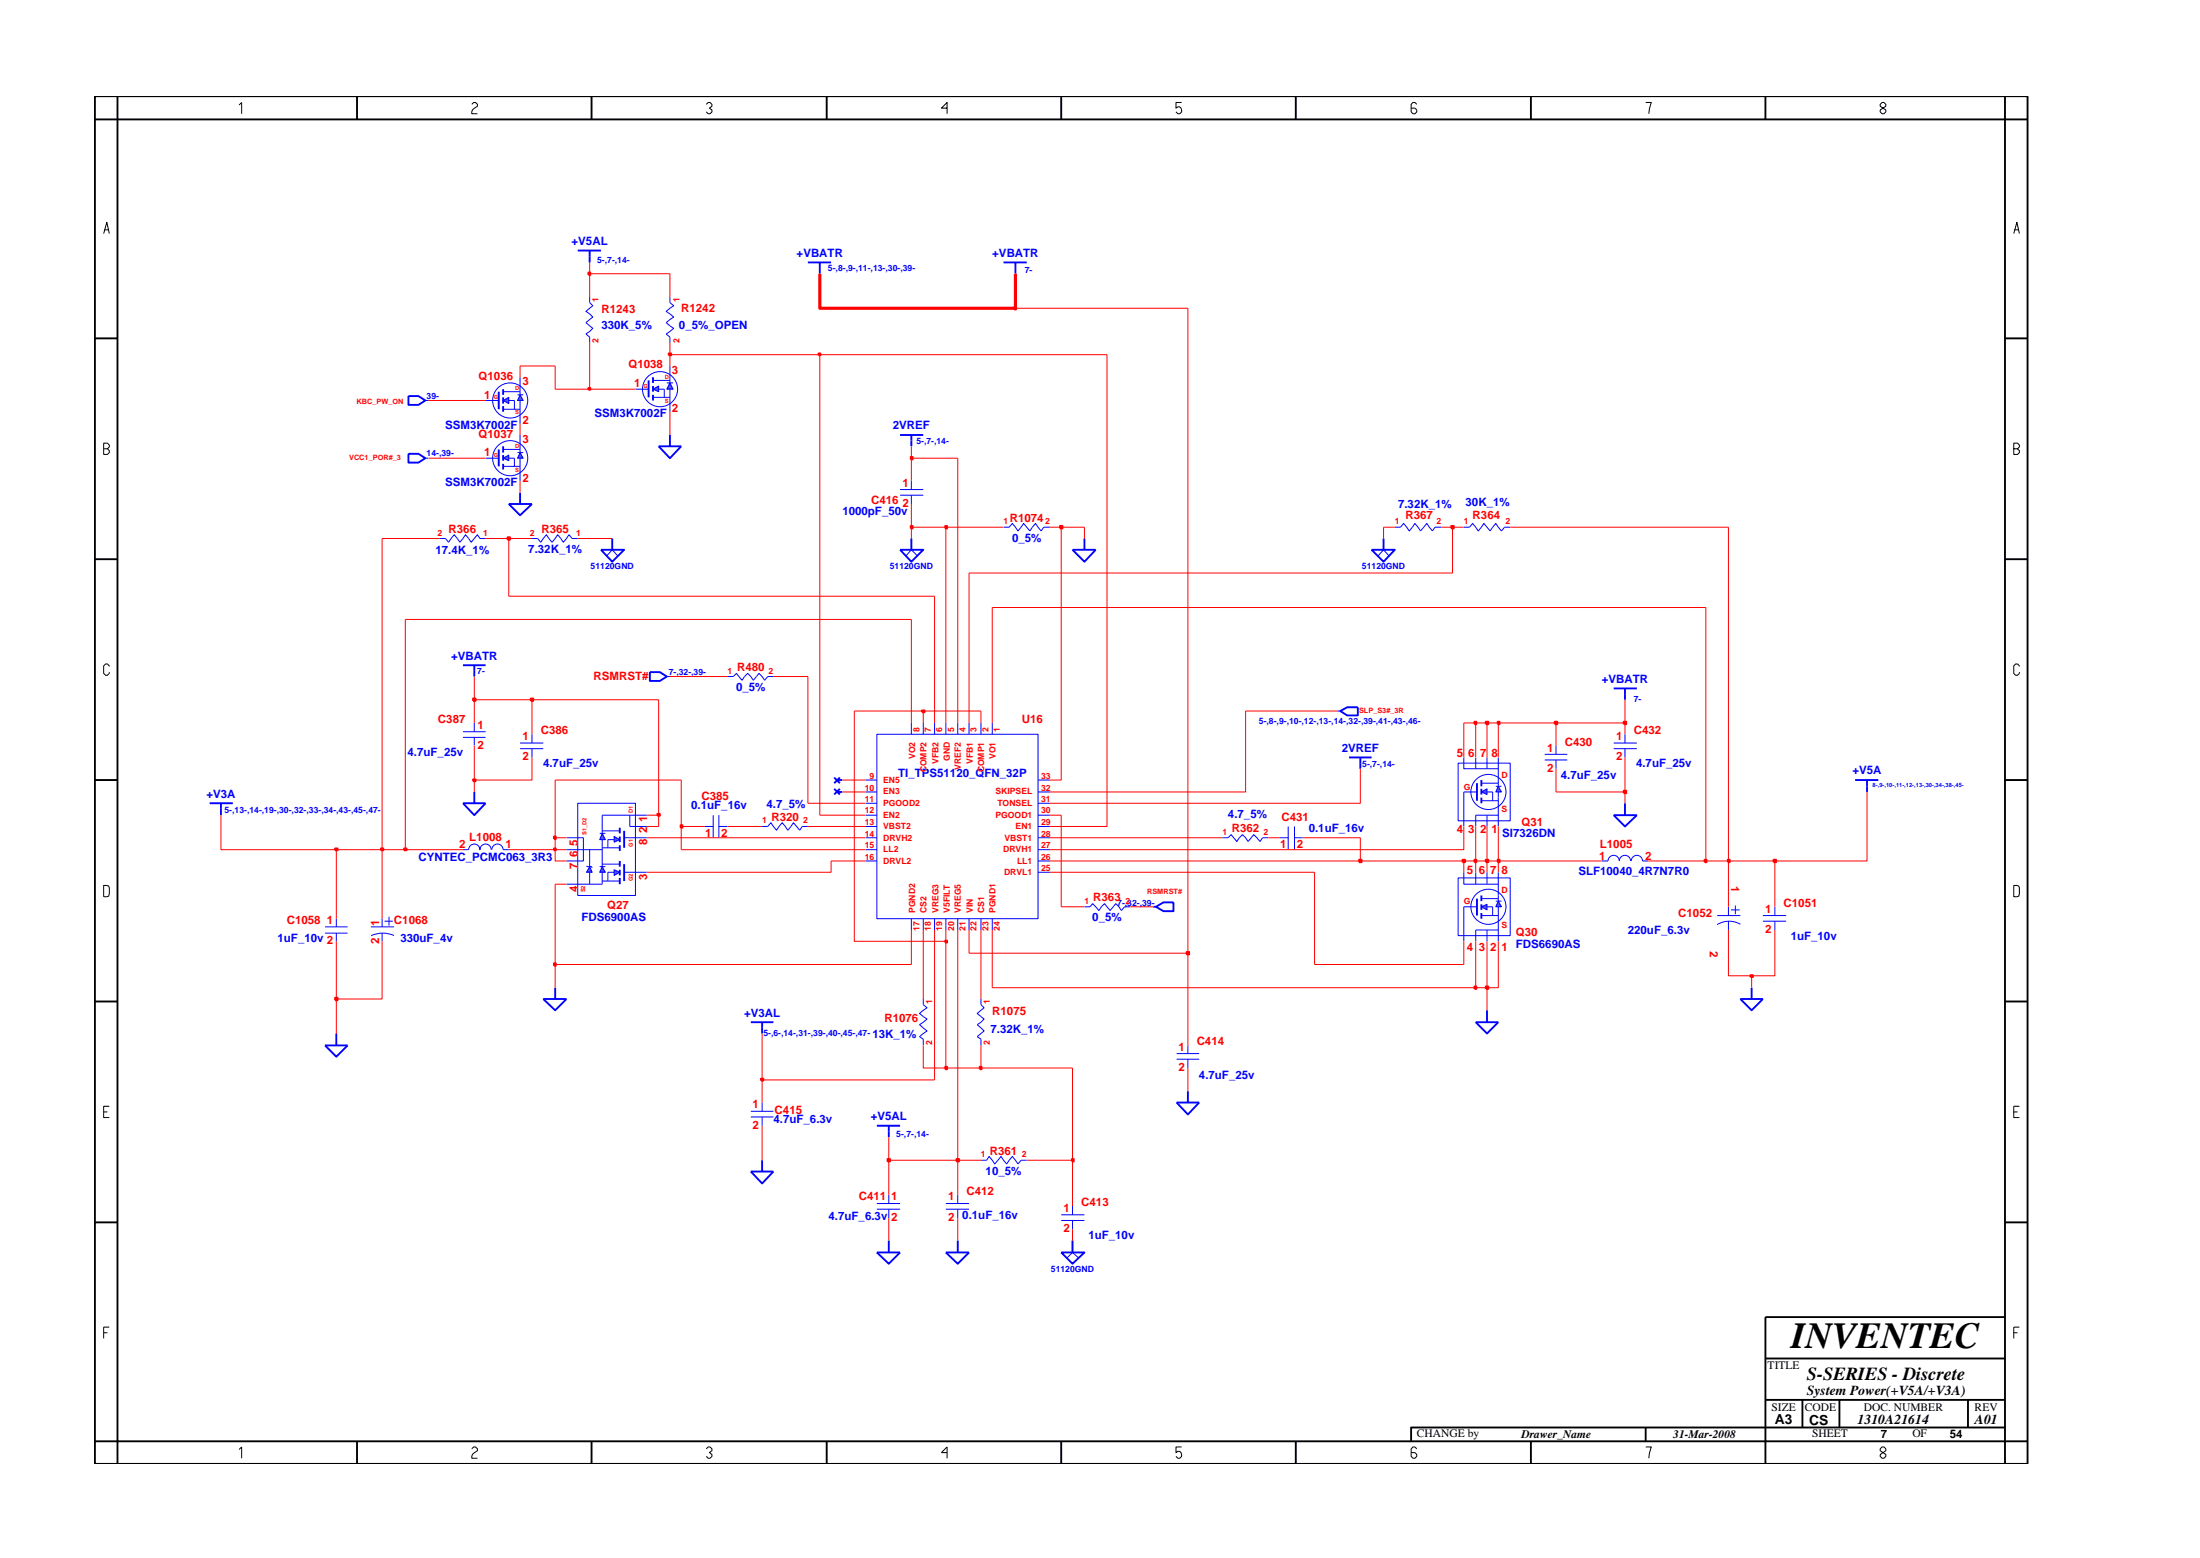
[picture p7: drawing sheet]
<svg xmlns="http://www.w3.org/2000/svg" width="297mm" height="210mm" viewBox="0 0 297 210" stroke-linecap="round" stroke-linejoin="round" font-family="sans-serif">
<path d="M109.1 35.4h3.1M110.7 35.4v1.5M135.5 35.4h3.1M137.1 35.4v1.5M28.3 108.4h3.1M29.8 108.4v1.6M199.4 105.7v2.4" fill="none" stroke="#00f" stroke-width=".25"/>
<g fill="none" stroke="#00f" stroke-width=".14">
<path d="M118.4 99.1h21.8v24.9h-21.8zM123 97.6v1.5M124.7 97.6v1.5M126.2 97.6v1.5M127.7 97.6v1.5M129.3 97.6v1.5M130.8 97.6v1.5M132.4 97.6v1.5M134 97.6v1.5M116.9 106.9h1.5M116.9 110h1.5M116.9 116.2h1.5"/>
<path d="M116.9 113.1h1.5M116.9 105.3h1.5M116.9 108.4h1.5M116.9 114.7h1.5M116.9 111.5h1.5M140.2 105.3h1.6M140.2 110h1.6M140.2 116.2h1.6M140.2 111.5h1.6M140.2 106.9h1.6M140.2 108.4h1.6M140.2 114.7h1.6"/>
<path d="M140.2 113.1h1.6M140.2 117.7h1.6M197.6 106.9h1.8M208.6 101.8h3M208.6 102.6h3M210.1 100.6v1.2M210.1 102.6v1.1M123 124v1.5M124.7 124v1.5M126.2 124v1.5M127.7 124v1.5M129.3 124v1.5"/>
<path d="M130.8 124v1.5M132.4 124v1.5M134 124v1.5M158.9 142.2h3M158.9 142.9h3M160.4 141.1v1.1M160.4 142.9v1.2"/>
</g>
<path d="M202.3 106.1l.4 .8h-.7z" fill="#3c3cc8"/>
<path d="M202 106.1h.7M202.3 106.1l.4 .8h-.7z" fill="none" stroke="#00f" stroke-width=".14"/>
<path d="M200 106.9l.8-.4v.7z" fill="#3c3cc8"/>
<g fill="none" stroke="#00f" stroke-width=".14">
<path d="M98.2 91.3h.8l.4-.4 .8 .9 .8-.9 .7 .9 .8-.9 .7 .9 .5-.5h.7M165 113.1h.8l.4-.5 .8 1 .8-1 .7 1 .8-1 .8 1 .4-.5h.7M172.8 113.1h1.1M173.9 111.5v3.2M174.8 113.1h1.1M174.8 111.5v3.2M196.9 103h7v7.8h-7zM197.6 106.9v4.6M197.6 102.2v1.5h4.7M199.2 102.2v1.5M200 106.9l.8-.4v.7zM200 108.1h2.3"/>
<path d="M200 105.7h2.3M200.8 106.9h.7v1.2M200.8 102.2v1.5M200.8 110v1.5M202.3 106.9v4.6M202.3 110h-3.1v1.5M202.3 102.2v3.9M43.9 125.1h3M43.9 125.9h3M45.4 124v1.1M45.4 125.9v1.1M124.7 134.8v.8l.5 .4-1.1 .8 1.1 .7-1.1 .8 1.1 .8-1.1 .8 .6 .3v.9"/>
<path d="M197.6 122.4h1.8M231.8 123.6h3.2M233.4 122.4v1.2M233.4 124.3v1.2M233.7 122.8h1.2M234.3 122.2v1.2M235 124.7a3 3 0 0 0-3.2 .1M238 124.3h3.2M238 123.6h3.2M239.6 122.4v1.2M239.6 124.3v1.2M143.3 163.9h3.1"/>
<path d="M143.3 164.7h3.1M144.8 162.8v1.1M144.8 164.7v1.2"/>
<circle cx="201" cy="106.9" r="2.37"/>
</g>
<path d="M200 105.3v.8M200 106.5v.7M200 107.6v.8M101.4 138h3M102.9 138v1.5M199.4 121.3v2.3M158.9 148.8h3l-1.5 1.6zM160.4 147.3v1.5M118.4 169h3.1l-1.5 1.5zM120 167.4v1.6" fill="none" stroke="#00f" stroke-width=".25"/>
<path d="M202.3 121.6l.4 .8h-.7z" fill="#3c3cc8"/>
<path d="M202 121.6h.7M202.3 121.6l.4 .8h-.7z" fill="none" stroke="#00f" stroke-width=".14"/>
<path d="M200 122.4l.8-.4v.8z" fill="#3c3cc8"/>
<g fill="none" stroke="#00f" stroke-width=".14">
<path d="M188.3 71.1h.8l.4-.5 .8 1.1 .7-1.1 .8 1.1 .8-1.1 .8 1.1 .3-.6h.9M62.5 98.7h3.1M62.5 99.5h3.1M64 97.6v1.1M64 99.5v1.1M196.9 118.5h7v7.8h-7zM197.6 117.7v1.6h4.7M199.2 117.7v1.6M200.8 117.7v1.6M202.3 117.7v3.9M216.3 116.2h.8a.76 .76 0 0 1 .8-.8 .76 .76 0 0 1 .7 .8 .76 .76 0 0 1 .8-.8 .76 .76 0 0 1 .8 .8M220.2 116.2a.76 .76 0 0 1 .8-.8 .76 .76 0 0 1 .8 .8h.7"/>
<path d="M132.4 134.8v.8l.5 .4-1 .8 1 .7-1 .8 1 .8-1 .8 .5 .3v.9M197.6 122.4v4.6M200 122.4l.8-.4v.8zM200 123.6h2.3M200 121.3h2.3M200.8 122.4h.7v1.2M200.8 125.5v1.5M202.3 122.4v4.6M202.3 125.5h-3.1v1.5"/>
<circle cx="201" cy="122.4" r="2.37"/>
</g>
<path d="M84.3 116.6v2.3M250.5 105.3h3.1M252.1 105.3v1.6M200 120.8v.8M200 122v.8M200 123.2v.8" fill="none" stroke="#00f" stroke-width=".25"/>
<path d="M81.3 117l.4 .7h-.7z" fill="#3c3cc8"/>
<path d="M81 117h.7M81.3 117l.4 .7h-.7z" fill="none" stroke="#00f" stroke-width=".14"/>
<path d="M82.9 117.4l.8 .3-.8 .4z" fill="#3c3cc8"/>
<g fill="none" stroke="#00f" stroke-width=".14">
<path d="M76.5 114.7h4.8M76.5 113.1h2.3v3.1h-2.3M79.6 114.7v2.3M79.6 117.7v1.6M81.3 114.4v2.6M81.3 117.7v1.6h-4.8M81.3 110h6M81.3 118.9h2.4M81.3 116.6h2.4M82.9 117.4l.8 .3-.8 .4zM82.9 117.7h-.8v1.2M84.3 117.7h3"/>
<path d="M84.3 113.1h3M85 110v1.5h2.3"/>
</g>
<path d="M83.7 116.2v.8M83.7 117.4v.7M83.7 118.5v.8M84.3 112.1v2.3" fill="none" stroke="#00f" stroke-width=".25"/>
<path d="M81.3 112.5l.4 .8h-.7z" fill="#3c3cc8"/>
<path d="M81 112.5h.7M81.3 112.5l.4 .8h-.7z" fill="none" stroke="#00f" stroke-width=".14"/>
<path d="M82.9 112.9l.8 .4-.8 .4z" fill="#3c3cc8"/>
<path d="M81.3 113.3v1.1h2.4M82.9 112.9l.8 .4-.8 .4zM82.9 113.3h-.8v1.1M83.7 112.1h-2.4v.4" fill="none" stroke="#00f" stroke-width=".14"/>
<path d="M83.7 111.7v.8M83.7 112.9v.8M83.7 114.1v.7" fill="none" stroke="#00f" stroke-width=".25"/>
<path d="M79.6 117l.4 .7h-.8z" fill="#3c3cc8"/>
<g fill="none" stroke="#00f" stroke-width=".14">
<path d="M57.4 54h.5M85.8 52.5h1.8M81.9 75l.8-.8 .7 .8M121.5 66.1h3.2M121.5 66.8h3.2M122.3 75l.7-.8 .9 .8M123 64.9v1.2M123 66.8v1.2M135.5 71.1h.8l.4-.5 .7 1.1 .8-1.1 .9 1.1 .7-1.1 .8 1.1 .3-.6h.9M197.6 71.1h.8l.4-.5 .8 1.1 .7-1.1 .9 1.1 .8-1.1 .7 1.1 .4-.6h.8M62.5 114.7h.8a.76 .76 0 0 1 .7-.8 .76 .76 0 0 1 .8 .8 .76 .76 0 0 1 .8-.8 .76 .76 0 0 1 .7 .8M66.4 114.7a.76 .76 0 0 1 .8-.8 .76 .76 0 0 1 .7 .8h.8"/>
<path d="M78 108.4h7.8v12.4h-7.8zM79.2 116.9l.1 .1h.6l.1 .1M79.6 117l.4 .7h-.8zM81.3 110v2.1M101.4 150h3M101.4 150.7h3M102.9 148.8v1.2M102.9 150.7v1.2M127.7 163.2h3.1M127.7 162.4h3.1M129.3 161.2v1.2M129.3 163.2v1.2"/>
<path d="M144 169.8l.8-.8 .9 .8"/>
</g>
<g fill="none" stroke="#00f" stroke-width=".25">
<path d="M55.1 53.5h1.4l.9 .5-.9 .6h-1.4zM87.6 51.3v2.3M121.5 58.7h3.2M123 58.7v1.5M81.1 74.2h3.2l-1.6 1.6zM82.7 72.7v1.5M121.5 74.2h3.2l-1.7 1.6zM123 72.7v1.5M73.3 134.8h3.2l-1.5 1.5zM75 133.3v1.5M155.7 122.4h.4M156.1 122.4l1-.6h1.3v1.2h-1.3z"/>
<path d="M101.4 158.1h3l-1.5 1.6zM102.9 156.6v1.5M118.4 151.9h3.1M120 151.9v1.5M143.3 169h3.1l-1.6 1.5zM144.8 167.4v1.6"/>
</g>
<path d="M90.5 51.7l.4 .8h-.9z" fill="#3c3cc8"/>
<path d="M90 51.7h.9M90.5 51.7l.4 .8h-.9z" fill="none" stroke="#00f" stroke-width=".14"/>
<path d="M88.2 52.5l.7-.4v.8z" fill="#3c3cc8"/>
<g fill="none" stroke="#00f" stroke-width=".14">
<path d="M88.2 51.3h2.3M88.2 52.5l.7-.4v.8zM88.2 53.6h2.3M88.9 52.5h.8v1.1M90.5 40.1v.7l.5 .5-1.1 .7 1.1 .8-1.1 .7 1.1 .8-1.1 .8 .6 .4v.8M90.5 49.4v2.3M90.5 52.5v3.1M57.4 61.8h.5M59.4 72.7h.7l.5 .5 .7-1 .8 1 .8-1 .7 1 .9-1 .3 .5h.8M65.6 61.8h1.7M71.8 72.7h.8l.4 .5 .8-1 .7 1 .8-1 .8 1 .7-1 .4 .5h.8M186 75l.8-.8 .8 .8"/>
<path d="M71.8 99.1v1.2M90 91.3h.5M180.5 96h.5M219.4 99.1v1.2M70.2 101h3.1M70.2 100.3h3.1M71.8 101v1.2M95.1 111.5h1.2M96.3 110v3.1M97.1 111.5h1.1M97.1 110v3.1M102.9 111.5h.8l.4-.5 .7 1 .8-1 .8 1 .7-1 .9 1 .3-.5h.8"/>
<path d="M217.9 100.3h3.1M217.9 101h3.1M219.4 101v1.2M132.4 156.6h.8l.3-.5 .8 1 .9-1 .7 1 .8-1 .7 1 .5-.5h.7"/>
<circle cx="89.1" cy="52.5" r="2.37"/>
</g>
<g fill="none" stroke="#00f" stroke-width=".25">
<path d="M88.2 50.9v.8M88.2 52.1v.8M88.2 53.3v.7M90.5 58.7v1.5M55.1 61.2h1.4l.9 .6-.9 .6h-1.4zM67.3 60.6v2.3M88.9 60.2h3.1l-1.5 1.6zM185.2 74.2h3.1l-1.5 1.6zM186.8 72.7v1.5M62.5 89.8h3.1M64 89.8v1.5M87.7 90.7h1.4l.9 .6-.9 .6h-1.4z"/>
<path d="M181 96l.9-.6h1.4v1.1h-1.4zM62.5 108.4h3.1l-1.6 1.6zM64 106.9v1.5M112.6 104.9l.8 .8M113 105.3h.7M113.4 104.9l-.8 .8M182.1 102.2h3.1M183.7 102.2v1.5M217.9 110h3.1l-1.6 1.5zM219.4 108.4v1.6M45.4 139.5v1.6M199.2 138h3.1l-1.5 1.5z"/>
<path d="M200.8 136.3v1.7M235 134.8h3l-1.5 1.5zM236.5 133.3v1.5M43.9 141.1h3l-1.5 1.5zM127.7 169h3.1l-1.5 1.5zM129.3 167.4v1.6"/>
</g>
<path d="M70.2 61.1l.4 .7h-.7z" fill="#3c3cc8"/>
<path d="M69.9 61.1h.7M70.2 61.1l.4 .7h-.7z" fill="none" stroke="#00f" stroke-width=".14"/>
<path d="M67.9 61.8l.8-.4v.8z" fill="#3c3cc8"/>
<g fill="none" stroke="#00f" stroke-width=".14">
<path d="M65.6 54h1.7M70.2 58.7v2.4M67.9 60.6h2.3M67.9 61.8l.8-.4v.8zM67.9 62.9h2.3M68.7 61.8h.8v1.1M70.2 61.8v3.1M50.1 125.1h3.1M51.6 124v1.1M51.6 125.9v1.1M51.9 124.3h1.1M52.5 123.7v1.2"/>
<path d="M53.2 126.2a3.7 3.7 0 0 0-3.1 .1M146.4 122.4h.8l.3-.5 .9 1 .7-1 .8 1 .8-1 .7 1 .4-.5h.8"/>
<circle cx="68.9" cy="61.8" r="2.37"/>
</g>
<path d="M67.3 52.9v2.3M67.9 60.2v.9M67.9 61.4v.8M67.9 62.6v.8M144.8 74.2h3.1l-1.5 1.6zM146.4 72.7v1.5M217.9 92.9h3.1M219.4 92.9v1.5M112.6 106.5l.8 .7M113 106.9h.7M113.4 106.5l-.8 .7" fill="none" stroke="#00f" stroke-width=".25"/>
<path d="M70.2 53.3l.4 .7h-.7z" fill="#3c3cc8"/>
<path d="M69.9 53.3h.7M70.2 53.3l.4 .7h-.7z" fill="none" stroke="#00f" stroke-width=".14"/>
<path d="M67.9 54l.8-.4v.9z" fill="#3c3cc8"/>
<g fill="none" stroke="#00f" stroke-width=".14">
<path d="M67.9 52.9h2.3M67.9 54l.8-.4v.9zM67.9 55.2h2.3M68.7 54h.8v1.2M70.2 50.9v2.4M70.2 54v3.2M79.6 40.1v.7l.4 .5-.9 .7 .9 .8-.9 .7 .9 .8-.9 .8 .5 .4v.8M118.4 162.4h3.1M118.4 163.2h3.1M120 161.2v1.2M120 163.2v1.2"/>
<circle cx="68.9" cy="54" r="2.37"/>
</g>
<path d="M78 33.8h3.1M79.6 33.8v1.6M67.9 52.5v.8M67.9 53.6v.9M67.9 54.8v.8M68.7 68h3.1l-1.6 1.5zM70.2 66.5v1.5" fill="none" stroke="#00f" stroke-width=".25"/>
<path d="M102.9 151.9v4.7M120 156.6v4.6M129.3 156.6v4.6M144.8 156.6v6.2M120 164.4v3M129.3 164.4v3M144.8 165.9v1.5" fill="none" stroke="#f00" stroke-width=".14"/>
<path d="M119.8 156.4h.4v.3h-.4z" fill="#8e2323"/>
<path d="M119.8 156.4h.4v.3h-.4z" fill="none" stroke="#f00" stroke-width=".25"/>
<path d="M120 153.4v3.2h9.3" fill="none" stroke="#f00" stroke-width=".14"/>
<path d="M129.1 156.4h.4v.3h-.4z" fill="#8e2323"/>
<path d="M129.1 156.4h.4v.3h-.4z" fill="none" stroke="#f00" stroke-width=".25"/>
<path d="M129.3 125.5v31.1h3.1M138.6 156.6h6.2" fill="none" stroke="#f00" stroke-width=".14"/>
<path d="M144.7 156.4h.3v.3h-.3z" fill="#8e2323"/>
<path d="M144.7 156.4h.3v.3h-.3z" fill="none" stroke="#f00" stroke-width=".25"/>
<path d="M102.9 145.7v3.1M144.8 144.1v12.5M160.4 144.1v3.2" fill="none" stroke="#f00" stroke-width=".14"/>
<path d="M102.7 145.6h.4v.2h-.4z" fill="#8e2323"/>
<path d="M102.7 145.6h.4v.2h-.4z" fill="none" stroke="#f00" stroke-width=".25"/>
<path d="M126.2 125.5v20.2h-23.3v-6.2M124.7 141.1v3h3" fill="none" stroke="#f00" stroke-width=".14"/>
<path d="M127.6 144h.3v.3h-.3z" fill="#8e2323"/>
<path d="M127.6 144h.3v.3h-.3z" fill="none" stroke="#f00" stroke-width=".25"/>
<path d="M127.7 127v17.1h4.7" fill="none" stroke="#f00" stroke-width=".14"/>
<path d="M132.3 144h.2v.3h-.2z" fill="#8e2323"/>
<path d="M132.3 144h.2v.3h-.2z" fill="none" stroke="#f00" stroke-width=".25"/>
<path d="M45.4 134.8v4.7M160.4 128.6v12.5M200.8 133.3v3M132.4 141.1v3h12.4" fill="none" stroke="#f00" stroke-width=".14"/>
<path d="M45.2 134.6h.4v.4h-.4z" fill="#8e2323"/>
<path d="M45.2 134.6h.4v.4h-.4z" fill="none" stroke="#f00" stroke-width=".25"/>
<path d="M45.4 127v7.8h6.2v-7.8M75 130.2v3.1M124.7 125.5v9.3M132.4 125.5v9.3M134 125.5v7.8h65.2" fill="none" stroke="#f00" stroke-width=".14"/>
<path d="M199.1 133.1h.2v.4h-.2z" fill="#8e2323"/>
<path d="M199.1 133.1h.2v.4h-.2z" fill="none" stroke="#f00" stroke-width=".25"/>
<path d="M199.2 127v6.3h1.6" fill="none" stroke="#f00" stroke-width=".14"/>
<path d="M200.6 133.1h.3v.4h-.3z" fill="#8e2323"/>
<path d="M200.6 133.1h.3v.4h-.3z" fill="none" stroke="#f00" stroke-width=".25"/>
<path d="M200.8 127v6.3h1.5v-6.3M233.4 125.5v6.2h3.1v1.6" fill="none" stroke="#f00" stroke-width=".14"/>
<path d="M236.3 131.6h.4v.3h-.4z" fill="#8e2323"/>
<path d="M236.3 131.6h.4v.3h-.4z" fill="none" stroke="#f00" stroke-width=".25"/>
<path d="M239.6 125.5v6.2h-3.1" fill="none" stroke="#f00" stroke-width=".14"/>
<path d="M74.8 130h.2v.3h-.2z" fill="#8e2323"/>
<path d="M74.8 130h.2v.3h-.2z" fill="none" stroke="#f00" stroke-width=".25"/>
<path d="M75 119.3v10.9h48v-4.7M177.5 117.7v12.5h20.1v-3.2M130.8 125.5v3.1h29.6" fill="none" stroke="#f00" stroke-width=".14"/>
<path d="M160.2 128.5h.4v.3h-.4z" fill="#8e2323"/>
<path d="M160.2 128.5h.4v.3h-.4z" fill="none" stroke="#f00" stroke-width=".25"/>
<path d="M160.4 41.6v87M115.3 96v31h12.4" fill="none" stroke="#f00" stroke-width=".14"/>
<path d="M127.6 126.9h.3v.3h-.3z" fill="#8e2323"/>
<path d="M127.6 126.9h.3v.3h-.3z" fill="none" stroke="#f00" stroke-width=".25"/>
<g fill="none" stroke="#f00" stroke-width=".14">
<path d="M45.4 114.7v9.3M51.6 114.7v9.3M75 114.7v1.5h1.5M75 119.3h1.5M116.9 116.2h-4.7v1.5h-24.9M141.8 117.7h35.7M141.8 116.2h41.9M143.3 110v12.4h3.1M197.6 116.2v1.5M199.2 116.2v1.5M200.8 116.2v1.5M202.3 116.2v1.5"/>
<path d="M233.4 116.2v6.2M239.6 116.2v6.2M127.7 125.5v1.5M152.6 122.4h3.1"/>
</g>
<path d="M183.5 116h.3v.4h-.3z" fill="#8e2323"/>
<path d="M183.5 116h.3v.4h-.3z" fill="none" stroke="#f00" stroke-width=".25"/>
<path d="M183.7 113.1v3.1h13.9" fill="none" stroke="#f00" stroke-width=".14"/>
<path d="M197.5 116h.3v.4h-.3z" fill="#8e2323"/>
<path d="M197.5 116h.3v.4h-.3z" fill="none" stroke="#f00" stroke-width=".25"/>
<path d="M197.6 116.2h1.6" fill="none" stroke="#f00" stroke-width=".14"/>
<path d="M199.1 116h.2v.4h-.2z" fill="#8e2323"/>
<path d="M199.1 116h.2v.4h-.2z" fill="none" stroke="#f00" stroke-width=".25"/>
<path d="M199.2 111.5v4.7h1.6" fill="none" stroke="#f00" stroke-width=".14"/>
<path d="M200.6 116h.3v.4h-.3z" fill="#8e2323"/>
<path d="M200.6 116h.3v.4h-.3z" fill="none" stroke="#f00" stroke-width=".25"/>
<path d="M200.8 111.5v4.7h1.5" fill="none" stroke="#f00" stroke-width=".14"/>
<path d="M202.2 116h.3v.4h-.3z" fill="#8e2323"/>
<path d="M202.2 116h.3v.4h-.3z" fill="none" stroke="#f00" stroke-width=".25"/>
<path d="M202.3 111.5v4.7h14M222.5 116.2h7.8" fill="none" stroke="#f00" stroke-width=".14"/>
<path d="M230.2 116h.2v.4h-.2z" fill="#8e2323"/>
<path d="M230.2 116h.2v.4h-.2z" fill="none" stroke="#f00" stroke-width=".25"/>
<path d="M230.3 82v34.2h3.1" fill="none" stroke="#f00" stroke-width=".14"/>
<path d="M233.3 116h.2v.4h-.2z" fill="#8e2323"/>
<path d="M233.3 116h.2v.4h-.2z" fill="none" stroke="#f00" stroke-width=".25"/>
<path d="M233.4 71.1v45.1h6.2" fill="none" stroke="#f00" stroke-width=".14"/>
<path d="M239.5 116h.3v.4h-.3z" fill="#8e2323"/>
<path d="M239.5 116h.3v.4h-.3z" fill="none" stroke="#f00" stroke-width=".25"/>
<path d="M29.8 110v4.7h15.6M252.1 106.9v9.3h-12.5" fill="none" stroke="#f00" stroke-width=".14"/>
<path d="M45.2 114.5h.4v.3h-.4z" fill="#8e2323"/>
<path d="M45.2 114.5h.4v.3h-.4z" fill="none" stroke="#f00" stroke-width=".25"/>
<path d="M45.4 114.7h6.2" fill="none" stroke="#f00" stroke-width=".14"/>
<path d="M51.4 114.5h.4v.3h-.4z" fill="#8e2323"/>
<path d="M51.4 114.5h.4v.3h-.4z" fill="none" stroke="#f00" stroke-width=".25"/>
<path d="M51.6 72.7v42h3.1" fill="none" stroke="#f00" stroke-width=".14"/>
<path d="M54.6 114.5h.3v.3h-.3z" fill="#8e2323"/>
<path d="M54.6 114.5h.3v.3h-.3z" fill="none" stroke="#f00" stroke-width=".25"/>
<path d="M54.7 83.6v31.1h7.8M68.7 114.7h6.3" fill="none" stroke="#f00" stroke-width=".14"/>
<path d="M74.8 114.5h.2v.3h-.2z" fill="#8e2323"/>
<path d="M74.8 114.5h.2v.3h-.2z" fill="none" stroke="#f00" stroke-width=".25"/>
<path d="M75 113.1v1.6h1.5M92 111.5v3.2h24.9M197.6 111.5v3.2h-55.8" fill="none" stroke="#f00" stroke-width=".14"/>
<path d="M74.8 112.9h.2v.3h-.2z" fill="#8e2323"/>
<path d="M74.8 112.9h.2v.3h-.2z" fill="none" stroke="#f00" stroke-width=".25"/>
<path d="M75 105.3v7.8h1.5M87.3 113.1h29.6M88.9 110v1.5h-1.6M141.8 113.1h23.2M171.2 113.1h1.6M175.9 113.1h7.8" fill="none" stroke="#f00" stroke-width=".14"/>
<path d="M91.9 111.4h.2v.3h-.2z" fill="#8e2323"/>
<path d="M91.9 111.4h.2v.3h-.2z" fill="none" stroke="#f00" stroke-width=".25"/>
<path d="M149.5 47.9v63.6h-7.7M87.3 110h1.6M92 105.3v6.2h3.1M98.2 111.5h4.7M109.1 111.5h7.8" fill="none" stroke="#f00" stroke-width=".14"/>
<path d="M88.8 109.8h.3v.3h-.3z" fill="#8e2323"/>
<path d="M88.8 109.8h.3v.3h-.3z" fill="none" stroke="#f00" stroke-width=".25"/>
<path d="M110.7 47.9v62.1h6.2M88.9 94.4v15.6M109.1 91.3v17.1h7.8M168.2 96v10.9h-26.4M64 105.3v1.6M113.7 106.9h3.2M141.8 110h1.5M183.7 103.7v4.7h-41.9M210.1 103.7v3.2h9.3v1.5" fill="none" stroke="#f00" stroke-width=".14"/>
<path d="M219.2 106.7h.4v.3h-.4z" fill="#8e2323"/>
<path d="M219.2 106.7h.4v.3h-.4z" fill="none" stroke="#f00" stroke-width=".25"/>
<path d="M219.4 102.2v4.7" fill="none" stroke="#f00" stroke-width=".14"/>
<path d="M63.9 105.2h.3v.2h-.3z" fill="#8e2323"/>
<path d="M63.9 105.2h.3v.2h-.3z" fill="none" stroke="#f00" stroke-width=".25"/>
<g fill="none" stroke="#f00" stroke-width=".14">
<path d="M127.7 71.1v26.5M129.3 61.8v35.8M130.8 77.3v20.3M143.3 71.1v34.2h-1.5M64 94.4v3.2M71.8 94.4v4.7M123 83.6v14M124.7 96v1.6M126.2 80.5v17.1M132.4 96v1.6M134 82v15.6M200.8 97.6v4.6"/>
<path d="M202.3 97.6v4.6M210.1 97.6v3M219.4 97.6v1.5M64 100.6v4.7h7.8v-3.1M75 105.3h17M113.7 105.3h3.2M197.6 102.2v-4.6h1.6v4.6"/>
</g>
<path d="M199.1 97.4h.2v.3h-.2z" fill="#8e2323"/>
<path d="M199.1 97.4h.2v.3h-.2z" fill="none" stroke="#f00" stroke-width=".25"/>
<path d="M199.2 97.6h1.6" fill="none" stroke="#f00" stroke-width=".14"/>
<path d="M200.6 97.4h.3v.3h-.3z" fill="#8e2323"/>
<path d="M200.6 97.4h.3v.3h-.3z" fill="none" stroke="#f00" stroke-width=".25"/>
<path d="M200.8 97.6h1.5" fill="none" stroke="#f00" stroke-width=".14"/>
<path d="M202.2 97.4h.3v.3h-.3z" fill="#8e2323"/>
<path d="M202.2 97.4h.3v.3h-.3z" fill="none" stroke="#f00" stroke-width=".25"/>
<path d="M202.3 97.6h7.8" fill="none" stroke="#f00" stroke-width=".14"/>
<path d="M209.9 97.4h.4v.3h-.4z" fill="#8e2323"/>
<path d="M209.9 97.4h.4v.3h-.4z" fill="none" stroke="#f00" stroke-width=".25"/>
<path d="M210.1 97.6h9.3" fill="none" stroke="#f00" stroke-width=".14"/>
<path d="M219.2 97.4h.4v.3h-.4z" fill="#8e2323"/>
<path d="M219.2 97.4h.4v.3h-.4z" fill="none" stroke="#f00" stroke-width=".25"/>
<path d="M115.3 96h9.4M219.4 94.4v3.2" fill="none" stroke="#f00" stroke-width=".14"/>
<path d="M124.5 95.9h.3v.2h-.3z" fill="#8e2323"/>
<path d="M124.5 95.9h.3v.2h-.3z" fill="none" stroke="#f00" stroke-width=".25"/>
<path d="M124.7 96h7.7M168.2 96h12.3" fill="none" stroke="#f00" stroke-width=".14"/>
<path d="M63.9 94.3h.3v.3h-.3z" fill="#8e2323"/>
<path d="M63.9 94.3h.3v.3h-.3z" fill="none" stroke="#f00" stroke-width=".25"/>
<path d="M64 91.3v3.1h7.8" fill="none" stroke="#f00" stroke-width=".14"/>
<path d="M71.7 94.3h.3v.3h-.3z" fill="#8e2323"/>
<path d="M71.7 94.3h.3v.3h-.3z" fill="none" stroke="#f00" stroke-width=".25"/>
<path d="M51.6 72.7h7.8M65.6 72.7h3.1v7.8h57.5M196.1 71.1v6.2h-65.3M54.7 83.6h68.3M71.8 94.4h17.1M90.5 91.3h7.7M104.4 91.3h4.7M134 82h96.3" fill="none" stroke="#f00" stroke-width=".14"/>
<path d="M68.5 72.5h.4v.3h-.4z" fill="#8e2323"/>
<path d="M68.5 72.5h.4v.3h-.4z" fill="none" stroke="#f00" stroke-width=".25"/>
<path d="M68.7 72.7h3.1M78 72.7h4.7M123 71.1v1.6M146.4 71.1v1.6M186.8 71.1v1.6" fill="none" stroke="#f00" stroke-width=".14"/>
<path d="M123 71h.2v.3h-.2z" fill="#8e2323"/>
<path d="M123 71h.2v.3h-.2z" fill="none" stroke="#f00" stroke-width=".25"/>
<path d="M123 68v3.1h4.7" fill="none" stroke="#f00" stroke-width=".14"/>
<path d="M127.6 71h.3v.3h-.3z" fill="#8e2323"/>
<path d="M127.6 71h.3v.3h-.3z" fill="none" stroke="#f00" stroke-width=".25"/>
<path d="M127.7 71.1h7.8M141.8 71.1h1.5" fill="none" stroke="#f00" stroke-width=".14"/>
<path d="M143.1 71h.4v.3h-.4z" fill="#8e2323"/>
<path d="M143.1 71h.4v.3h-.4z" fill="none" stroke="#f00" stroke-width=".25"/>
<path d="M143.3 71.1h3.1M186.8 71.1h1.5M194.6 71.1h1.5" fill="none" stroke="#f00" stroke-width=".14"/>
<path d="M195.9 71h.4v.3h-.4z" fill="#8e2323"/>
<path d="M195.9 71h.4v.3h-.4z" fill="none" stroke="#f00" stroke-width=".25"/>
<path d="M57.9 61.8h7.7M70.2 64.9v1.6M123 61.8v3.1M196.1 71.1h1.5M203.9 71.1h29.5" fill="none" stroke="#f00" stroke-width=".14"/>
<path d="M123 61.7h.2v.3h-.2z" fill="#8e2323"/>
<path d="M123 61.7h.2v.3h-.2z" fill="none" stroke="#f00" stroke-width=".25"/>
<path d="M57.9 54h7.7M70.2 57.2v1.5M75 49.4v3.1h4.6M90.5 55.6v3.1M123 60.2v1.6h6.3" fill="none" stroke="#f00" stroke-width=".14"/>
<path d="M79.4 52.4h.3v.2h-.3z" fill="#8e2323"/>
<path d="M79.4 52.4h.3v.2h-.3z" fill="none" stroke="#f00" stroke-width=".25"/>
<path d="M75 49.4h-4.8v1.5M79.6 46.3v6.2h6.2M90.5 47.9v1.5" fill="none" stroke="#f00" stroke-width=".14"/>
<path d="M90.3 47.7h.3v.2h-.3z" fill="#8e2323"/>
<path d="M90.3 47.7h.3v.2h-.3z" fill="none" stroke="#f00" stroke-width=".25"/>
<path d="M90.5 46.3v1.6h20.2" fill="none" stroke="#f00" stroke-width=".14"/>
<path d="M110.5 47.7h.3v.2h-.3z" fill="#8e2323"/>
<path d="M110.5 47.7h.3v.2h-.3z" fill="none" stroke="#f00" stroke-width=".25"/>
<path d="M110.7 47.9h38.8" fill="none" stroke="#f00" stroke-width=".14"/>
<path d="M110.7 36.9v4.7h26.4" fill="none" stroke="#f00" stroke-width=".42"/>
<path d="M136.9 41.4h.3v.4h-.3z" fill="#8e2323"/>
<path d="M136.9 41.4h.3v.4h-.3z" fill="none" stroke="#f00" stroke-width=".25"/>
<path d="M79.6 36.9v3.2M90.5 36.9v3.2M137.1 41.6h23.3" fill="none" stroke="#f00" stroke-width=".14"/>
<path d="M137.1 36.9v4.7" fill="none" stroke="#f00" stroke-width=".42"/>
<path d="M79.4 36.8h.3v.3h-.3z" fill="#8e2323"/>
<path d="M79.4 36.8h.3v.3h-.3z" fill="none" stroke="#f00" stroke-width=".25"/>
<path d="M79.6 35.4v1.5h10.9" fill="none" stroke="#f00" stroke-width=".14"/>
<g fill="none" stroke="#000" stroke-width=".25">
<path d="M12.8 13h261v184.6h-261zM15.9 13v184.6M48.2 13v3.1M79.9 13v3.1M111.6 13v3.1M143.3 13v3.1M174.9 13v3.1M206.7 13v3.1M238.4 13v3.1M270.7 13v184.6M273.8 16.1h-261M12.8 45.7h3.1"/>
<path d="M270.7 45.7h3.1M12.8 75.5h3.1M270.7 75.5h3.1M12.8 105.3h3.1M270.7 105.3h3.1M12.8 135.2h3.1M270.7 135.2h3.1M12.8 165h3.1M270.7 177.7h-32.3v19.9M270.7 165h3.1M48.2 194.5v3.1M79.9 194.5v3.1"/>
<path d="M111.6 194.5v3.1M143.3 194.5v3.1M174.9 194.5v3.1M206.7 194.5v3.1M222.2 192.6v1.9M238.4 183.3h32.3M238.4 188.9h32.3M243.4 188.9v3.7M248.4 188.9v3.7M265.7 188.9v3.7M270.7 192.6h-80.2v1.9M273.8 194.5h-261"/>
</g>
<g fill="none" stroke="#000" stroke-width=".14">
<path d="M32.3 14.2l.3-.4v1.6M63.7 14.1l.3-.3h.2l.3 .3v.2l-.5 .4-.3 .4v.3h.8M95.4 14.1l.2-.3h.3l.2 .3v.2l-.3 .3 .3 .2v.3l-.2 .3h-.3l-.2-.3M127.9 14.6h-.8l.8-.8v1.6M159.5 13.8h-.7v.8l.2-.2a.5 .5 0 0 1 .5 .7l-.2 .3h-.3l-.2-.3M191.3 14.1l-.3-.3h-.2l-.3 .3v1l.3 .3h.2l.3-.3v-.3l-.3-.2h-.5M222.2 13.8h.8l-.4 1.6M254.1 13.8l-.2 .3v.2l.7 .5v.3l-.2 .3h-.3l-.2-.3v-.3l.7-.5v-.2l-.2-.3zM14 31.5l.4-1.5 .4 1.5M14.1 31h.6M271.9 31.5l.4-1.5 .4 1.5M272 31h.6"/>
<path d="M14 59.8h.5l.3 .3v.2l-.3 .3 .3 .2v.3l-.3 .2h-.5zM14 60.6h.5M271.9 60.6h.5l.3-.3v-.2l-.3-.3h-.5v1.5h.5l.3-.2v-.3l-.3-.2M14.8 89.9l-.3-.3h-.2l-.3 .3v1l.3 .2h.2l.3-.2v-.2M272.7 89.9l-.3-.3h-.3l-.2 .3v1l.2 .2h.3l.3-.2v-.2M14 119.5l.7 .1 .1 .2-.1 1.1-.7 .1zM271.9 119.5l.7 .1 .1 .2-.1 1.1-.7 .1zM14 150.1h.5M14.8 149.3h-.8v1.5h.8M271.9 150.1h.5M272.7 149.3h-.8v1.5h.8M14 179.9h.5"/>
<path d="M14.8 179.1h-.8v1.5M271.9 179.9h.5M272.7 179.1h-.8v1.5M32.3 195.6l.3-.3v1.5M63.7 195.5l.3-.2h.2l.3 .2v.3l-.5 .3-.3 .4v.3h.8M95.4 195.5l.2-.2h.3l.2 .2v.3l-.3 .2 .3 .3v.2l-.2 .3h-.3l-.2-.3M127.9 196h-.8l.8-.7v1.5M159.5 195.3h-.7v.7l.2-.1a.5 .5 0 0 1 .5 .6l-.2 .3h-.3l-.2-.3M191.3 195.5l-.3-.2h-.2l-.3 .2v1l.3 .3h.2l.3-.3v-.2l-.3-.3h-.5M222.2 195.3h.8l-.4 1.5M253.9 195.5l.2-.2h.3l.2 .2v.3l-.7 .5v.2l.2 .3h.3l.2-.3v-.2l-.7-.5z"/>
</g>
<text font-size="5" x="241.8" y="182">INVENTEC</text>
<text font-size="2.5" x="244" y="186.3">S-SERIES - Discrete</text>
<g font-size="1.9">
<text x="244" y="188.2">System Power(+V5A/+V3A)</text>
<text x="239.6" y="192.2">A3</text>
<text x="244.3" y="192.3">CS</text>
<text x="250.8" y="192.2">1310A21614</text>
<text x="266.6" y="192.2">A01</text>
</g>
<g font-size="1.6" fill="#00f">
<text x="77.2" y="33">+V5AL</text>
<text x="107.6" y="34.7">+VBATR</text>
<text x="134" y="34.7">+VBATR</text>
<text x="81.2" y="44.5">330K_5%</text>
<text x="91.7" y="44.5">0_5%_OPEN</text>
<text x="60.1" y="57.9">SSM3K7002F</text>
<text x="80.3" y="56.2">SSM3K7002F</text>
<text x="120.5" y="57.9">2VREF</text>
<text x="60.1" y="65.6">SSM3K7002F</text>
<text x="113.7" y="69.5">1000pF_50v</text>
<text x="188.8" y="68.5">7.32K_1%</text>
<text x="197.9" y="68.3">30K_1%</text>
<text x="58.8" y="74.7">17.4K_1%</text>
<text x="71.3" y="74.6">7.32K_1%</text>
<text x="136.6" y="73.1">0_5%</text>
<text x="60.9" y="89">+VBATR</text>
<text x="99.4" y="93.2">0_5%</text>
<text x="216.3" y="92.1">+VBATR</text>
<text x="181.2" y="101.5">2VREF</text>
<text x="27.9" y="107.6">+V3A</text>
<text x="55" y="102">4.7uF_25v</text>
<text x="73.3" y="103.6">4.7uF_25v</text>
<text x="121.3" y="104.9">TI_TPS51120_QFN_32P</text>
<text x="210.7" y="105.2">4.7uF_25v</text>
<text x="220.9" y="103.6">4.7uF_25v</text>
<text x="250.1" y="104.5">+V5A</text>
<text x="93.3" y="109.2">0.1uF_16v</text>
<text x="103.5" y="109">4.7_5%</text>
<text x="165.8" y="110.3">4.7_5%</text>
<text x="176.7" y="112.3">0.1uF_16v</text>
<text x="202.8" y="113">SI7326DN</text>
<text x="56.5" y="116.2">CYNTEC_PCMC063_3R3</text>
<text x="213.1" y="118.1">SLF10040_4R7N7R0</text>
<text x="78.5" y="124.3">FDS6900AS</text>
<text x="147.5" y="124.3">0_5%</text>
<text x="219.8" y="126">220uF_6.3v</text>
<text x="37.5" y="127.1">1uF_10v 2</text>
<text x="54.1" y="127.1">330uF_4v</text>
<text x="204.7" y="127.9">FDS6690AS</text>
<text x="241.8" y="126.8">1uF_10v</text>
<text x="100.5" y="137.2">+V3AL</text>
<text x="117.8" y="140">13K_1%</text>
<text x="133.7" y="139.4">7.32K_1%</text>
<text x="161.9" y="145.5">4.7uF_25v</text>
<text x="104.4" y="151.6">4.7uF_6.3v</text>
<text x="117.6" y="151.2">+V5AL</text>
<text x="133.1" y="158.5">10_5%</text>
<text x="111.9" y="164.7">4.7uF_6.3v</text>
<text x="129.9" y="164.5">0.1uF_16v</text>
<text x="146.9" y="167.2">1uF_10v</text>
</g>
<g font-size="1.6" fill="#f00">
<text x="81.2" y="42.3">R1243</text>
<text x="92" y="42.2">R1242</text>
<text x="64.6" y="51.3">Q1036</text>
<text x="65.4" y="53.9">1</text>
<text x="70.6" y="52">3</text>
<text x="84.9" y="49.7">Q1038</text>
<text x="85.6" y="52.3">1</text>
<text x="90.7" y="50.5">3</text>
<text x="64.6" y="59.1">Q1037</text>
<text x="70.6" y="59.8">3</text>
<text x="70.6" y="57.3">2</text>
<text x="90.7" y="55.7">2</text>
<text x="65.4" y="61.6">1</text>
<text x="70.6" y="65.1">2</text>
<text x="121.8" y="65.7">1</text>
<text x="60.6" y="72">R366</text>
<text x="73.1" y="71.9">R365</text>
<text x="117.6" y="68">C416</text>
<text x="121.8" y="68.4">2</text>
<text x="136.3" y="70.4">R1074</text>
<text x="189.8" y="70">R367</text>
<text x="198.8" y="70">R364</text>
<text x="80.2" y="91.7">RSMRST#</text>
<text x="99.5" y="90.5">R480</text>
<text x="59.1" y="97.5">C387</text>
<text x="64.5" y="98.3">1</text>
<text x="64.5" y="101">2</text>
<text x="70.5" y="99.9">1</text>
<text x="73" y="99.1">C386</text>
<text x="138" y="97.6">U16</text>
<text x="208.9" y="101.5">1</text>
<text x="211.3" y="100.7">C430</text>
<text x="218.2" y="99.9">1</text>
<text x="220.6" y="99.1">C432</text>
<text x="70.5" y="102.6">2</text>
<text x="94.7" y="108">C385</text>
<text x="196.7" y="102.2">5</text>
<text x="198.2" y="102.2">6</text>
<text x="199.8" y="102.2">7</text>
<text x="201.4" y="102.2">8</text>
<text x="208.9" y="104.1">2</text>
<text x="218.2" y="102.6">2</text>
<text x="63.4" y="113.5">L1008</text>
<text x="87.4" y="112.5" transform="rotate(-90 87.4 112.5)">2</text>
<text x="87.4" y="110.9" transform="rotate(-90 87.4 110.9)">1</text>
<text x="95.2" y="112.9">1</text>
<text x="97.4" y="112.9">2</text>
<text x="104.2" y="110.8">R320</text>
<text x="166.3" y="112.3">R362</text>
<text x="173" y="110.7">C431</text>
<text x="196.7" y="112.5">4</text>
<text x="198.2" y="112.5">3</text>
<text x="199.8" y="112.5">2</text>
<text x="201.4" y="112.5">1</text>
<text x="205.4" y="111.5">Q31</text>
<text x="62" y="114.4">2</text>
<text x="68.3" y="114.4">1</text>
<text x="78" y="117.2" transform="rotate(-90 78 117.2)">7</text>
<text x="78" y="115.7" transform="rotate(-90 78 115.7)">6</text>
<text x="78" y="114.2" transform="rotate(-90 78 114.2)">5</text>
<text x="87.4" y="118.7" transform="rotate(-90 87.4 118.7)">3</text>
<text x="87.4" y="114.1" transform="rotate(-90 87.4 114.1)">8</text>
<text x="172.8" y="114.4">1</text>
<text x="175.1" y="114.4">2</text>
<text x="198.1" y="118">5</text>
<text x="199.7" y="118">6</text>
<text x="201.2" y="118">7</text>
<text x="202.7" y="118">8</text>
<text x="215.9" y="116">1</text>
<text x="216" y="114.5">L1005</text>
<text x="222.1" y="116">2</text>
<text x="233.8" y="119.6" transform="rotate(90 233.8 119.6)">1</text>
<text x="38.7" y="124.6">C1058</text>
<text x="44.1" y="124.7">1</text>
<text x="51.2" y="125" transform="rotate(-90 51.2 125)">1</text>
<text x="53.2" y="124.6">C1068</text>
<text x="78" y="120.4" transform="rotate(-90 78 120.4)">4</text>
<text x="82" y="122.7">Q27</text>
<text x="147.6" y="121.6">R363</text>
<text x="226.6" y="123.8">C1052</text>
<text x="238.3" y="123.2">1</text>
<text x="238.3" y="125.9">2</text>
<text x="240.8" y="122.4">C1051</text>
<text x="51.2" y="127.4" transform="rotate(-90 51.2 127.4)">2</text>
<text x="198.1" y="128.3">4</text>
<text x="199.7" y="128.3">3</text>
<text x="201.2" y="128.3">2</text>
<text x="202.7" y="128.3">1</text>
<text x="204.7" y="126.3">Q30</text>
<text x="230.9" y="128.3" transform="rotate(90 230.9 128.3)">2</text>
<text x="119.4" y="137.9">R1076</text>
<text x="134" y="136.9">R1075</text>
<text x="159.1" y="141.8">1</text>
<text x="161.6" y="141.1">C414</text>
<text x="101.6" y="149.5">1</text>
<text x="159.1" y="144.5">2</text>
<text x="101.6" y="152.3">2</text>
<text x="104.6" y="150.3">C415</text>
<text x="133.6" y="155.8">R361</text>
<text x="115.9" y="162">C411</text>
<text x="120.3" y="162">1</text>
<text x="128" y="162">1</text>
<text x="130.5" y="161.2">C412</text>
<text x="120.3" y="164.8">2</text>
<text x="128" y="164.8">2</text>
<text x="143.6" y="163.6">1</text>
<text x="143.6" y="166.3">2</text>
<text x="146" y="162.8">C413</text>
</g>
<g font-size="1.6">
<text x="238.7" y="184.8">TITLE</text>
<text x="239.2" y="190.4">SIZE</text>
<text x="243.7" y="190.4">CODE</text>
<text x="251.6" y="190.4">DOC. NUMBER</text>
<text x="266.6" y="190.4">REV</text>
<text x="191.3" y="193.9">CHANGE by</text>
<text x="205.4" y="194.1">Drawer_Name</text>
<text x="225.9" y="194.1">31-Mar-2008</text>
<text x="244.7" y="193.9">SHEET</text>
<text x="253.9" y="194.1">7</text>
<text x="258.2" y="193.9">OF</text>
<text x="263.3" y="194.1">54</text>
</g>
<g font-size="1.2" fill="#00f">
<text x="80.6" y="35.4">5-,7-,14-</text>
<text x="111.8" y="36.6">5-,8-,9-,11-,13-,30-,39-</text>
<text x="138.4" y="36.8">7-</text>
<text x="57.6" y="53.9">39-</text>
<text x="123.7" y="59.9">5-,7-,14-</text>
<text x="57.6" y="61.6">14-,39-</text>
<text x="79.7" y="76.9">51120GND</text>
<text x="120.1" y="76.9">51120GND</text>
<text x="183.9" y="76.9">51120GND</text>
<text x="64.4" y="91">7-</text>
<text x="90.3" y="91.1">7-,32-,39-</text>
<text x="220.6" y="94.8">7-</text>
<text x="170" y="97.6">5-,8-,9-,10-,12-,13-,14-,32-,39-,41-,43-,46-</text>
<text x="183.9" y="103.5">5-,7-,14-</text>
<text x="30.3" y="109.7">5-,13-,14-,19-,30-,32-,33-,34-,43-,45-,47-</text>
<text x="150.8" y="122.2">7-,32-,39-</text>
<text x="103.1" y="139.8">5-,6-,14-,31-,39-,40-,45-,47-</text>
<text x="121" y="153.5">5-,7-,14-</text>
<text x="141.9" y="171.6">51120GND</text>
</g>
<g font-size="1.2" fill="#f00">
<text x="80.8" y="40.7" transform="rotate(-90 80.8 40.7)">1</text>
<text x="91.7" y="40.7" transform="rotate(-90 91.7 40.7)">1</text>
<text x="80.8" y="46.3" transform="rotate(-90 80.8 46.3)">2</text>
<text x="91.7" y="46.3" transform="rotate(-90 91.7 46.3)">2</text>
<text x="135.5" y="70.7">1</text>
<text x="141.1" y="70.7">2</text>
<text x="188.3" y="70.7">1</text>
<text x="193.9" y="70.7">2</text>
<text x="197.6" y="70.7">1</text>
<text x="203.3" y="70.7">2</text>
<text x="59.1" y="72.3">2</text>
<text x="65.3" y="72.3">1</text>
<text x="71.5" y="72.3">2</text>
<text x="77.8" y="72.3">1</text>
<text x="98.2" y="91">1</text>
<text x="103.8" y="91">2</text>
<text x="124.2" y="98.7" transform="rotate(-90 124.2 98.7)">8</text>
<text x="125.7" y="98.7" transform="rotate(-90 125.7 98.7)">7</text>
<text x="127.2" y="98.7" transform="rotate(-90 127.2 98.7)">6</text>
<text x="128.8" y="98.7" transform="rotate(-90 128.8 98.7)">5</text>
<text x="130.3" y="98.7" transform="rotate(-90 130.3 98.7)">4</text>
<text x="131.9" y="98.7" transform="rotate(-90 131.9 98.7)">3</text>
<text x="133.5" y="98.7" transform="rotate(-90 133.5 98.7)">2</text>
<text x="135" y="98.7" transform="rotate(-90 135 98.7)">1</text>
<text x="116.8" y="106.7">10</text>
<text x="117.4" y="105.1">9</text>
<text x="119.2" y="107.2">EN3</text>
<text x="119.2" y="105.7">EN5</text>
<text x="123.6" y="102.4" transform="rotate(-90 123.6 102.4)">VO2</text>
<text x="125.1" y="104.2" transform="rotate(-90 125.1 104.2)">COMP2</text>
<text x="126.7" y="103.1" transform="rotate(-90 126.7 103.1)">VFB2</text>
<text x="128.2" y="102.7" transform="rotate(-90 128.2 102.7)">GND</text>
<text x="129.7" y="103.9" transform="rotate(-90 129.7 103.9)">VREF2</text>
<text x="131.4" y="103.1" transform="rotate(-90 131.4 103.1)">VFB1</text>
<text x="132.9" y="104.2" transform="rotate(-90 132.9 104.2)">COMP1</text>
<text x="134.4" y="102.4" transform="rotate(-90 134.4 102.4)">VO1</text>
<text x="134.4" y="107.2">SKIPSEL</text>
<text x="140.6" y="105.1">33</text>
<text x="140.6" y="106.7">32</text>
<text x="197.6" y="106.6">G</text>
<text x="202.7" y="104.9">D</text>
<text x="102.9" y="111.1">1</text>
<text x="108.4" y="111.1">2</text>
<text x="116.8" y="108.2">11</text>
<text x="116.8" y="111.4">13</text>
<text x="116.8" y="112.9">14</text>
<text x="116.8" y="109.8">12</text>
<text x="119.2" y="108.8">PGOOD2</text>
<text x="119.2" y="111.9">VBST2</text>
<text x="119.2" y="113.5">DRVH2</text>
<text x="119.2" y="110.3">EN2</text>
<text x="134.4" y="110.3">PGOOD1</text>
<text x="134.7" y="108.8">TONSEL</text>
<text x="135.6" y="113.5">VBST1</text>
<text x="137.1" y="111.9">EN1</text>
<text x="140.6" y="109.8">30</text>
<text x="140.6" y="112.9">28</text>
<text x="140.6" y="108.2">31</text>
<text x="140.6" y="111.4">29</text>
<text x="165" y="112.7">1</text>
<text x="170.6" y="112.7">2</text>
<text x="202.7" y="109.6">S</text>
<text x="116.8" y="114.4">15</text>
<text x="116.8" y="116">16</text>
<text x="119.2" y="115">LL2</text>
<text x="119.2" y="116.6">DRVL2</text>
<text x="135.4" y="115">DRVH1</text>
<text x="135.6" y="118.1">DRVL1</text>
<text x="137.3" y="116.6">LL1</text>
<text x="140.6" y="116">26</text>
<text x="140.6" y="114.4">27</text>
<text x="140.6" y="117.5">25</text>
<text x="123.6" y="123.2" transform="rotate(-90 123.6 123.2)">PGND2</text>
<text x="124.2" y="125.6" transform="rotate(-90 124.2 125.6)">17</text>
<text x="125.1" y="123.2" transform="rotate(-90 125.1 123.2)">CS2</text>
<text x="125.7" y="125.6" transform="rotate(-90 125.7 125.6)">18</text>
<text x="126.7" y="123.2" transform="rotate(-90 126.7 123.2)">VREG3</text>
<text x="127.2" y="125.6" transform="rotate(-90 127.2 125.6)">19</text>
<text x="128.2" y="123.2" transform="rotate(-90 128.2 123.2)">V5FILT</text>
<text x="128.8" y="125.6" transform="rotate(-90 128.8 125.6)">20</text>
<text x="129.7" y="123.2" transform="rotate(-90 129.7 123.2)">VREG5</text>
<text x="130.3" y="125.6" transform="rotate(-90 130.3 125.6)">21</text>
<text x="131.4" y="123.2" transform="rotate(-90 131.4 123.2)">VIN</text>
<text x="131.9" y="125.6" transform="rotate(-90 131.9 125.6)">22</text>
<text x="132.9" y="123.2" transform="rotate(-90 132.9 123.2)">CS1</text>
<text x="133.5" y="125.6" transform="rotate(-90 133.5 125.6)">23</text>
<text x="134.4" y="123.2" transform="rotate(-90 134.4 123.2)">PGND1</text>
<text x="135" y="125.6" transform="rotate(-90 135 125.6)">24</text>
<text x="146.4" y="122">1</text>
<text x="151.9" y="122">2</text>
<text x="197.6" y="122">G</text>
<text x="202.7" y="125.2">S</text>
<text x="202.7" y="120.5">D</text>
<text x="125.9" y="135.5" transform="rotate(-90 125.9 135.5)">1</text>
<text x="133.6" y="135.5" transform="rotate(-90 133.6 135.5)">1</text>
<text x="125.9" y="141.1" transform="rotate(-90 125.9 141.1)">2</text>
<text x="133.6" y="141.1" transform="rotate(-90 133.6 141.1)">2</text>
<text x="132.4" y="156.2">1</text>
<text x="138" y="156.2">2</text>
</g>
<g font-size="1" fill="#f00">
<text x="48.1" y="54.5">KBC_PW_ON</text>
<text x="47.1" y="62">VCC1_POR#_3</text>
<text x="183.5" y="96.2">SLP_S3#_3R</text>
<text x="154.9" y="120.6">RSMRST#</text>
</g>
<g font-size=".8" fill="#f00">
<text x="66.7" y="53.8">G</text>
<text x="69.5" y="52.6">D</text>
<text x="86.9" y="52.3">G</text>
<text x="89.8" y="51.1">D</text>
<text x="69.5" y="55.9">S</text>
<text x="89.8" y="54.3">S</text>
<text x="66.7" y="61.6">G</text>
<text x="69.5" y="60.4">D</text>
<text x="69.5" y="63.7">S</text>
<text x="79.2" y="112.7" transform="rotate(-90 79.2 112.7)">S1_D2</text>
<text x="85.4" y="109.8" transform="rotate(-90 85.4 109.8)">D1</text>
<text x="85.4" y="118.9" transform="rotate(-90 85.4 118.9)">G2</text>
<text x="85.4" y="114.2" transform="rotate(-90 85.4 114.2)">G1</text>
<text x="79" y="120.4" transform="rotate(-90 79 120.4)">S2</text>
</g>
<text font-size=".8" fill="#00f" x="252.8" y="106.2">8-,9-,10-,11-,12-,13-,30-,34-,38-,45-</text>
</svg>
